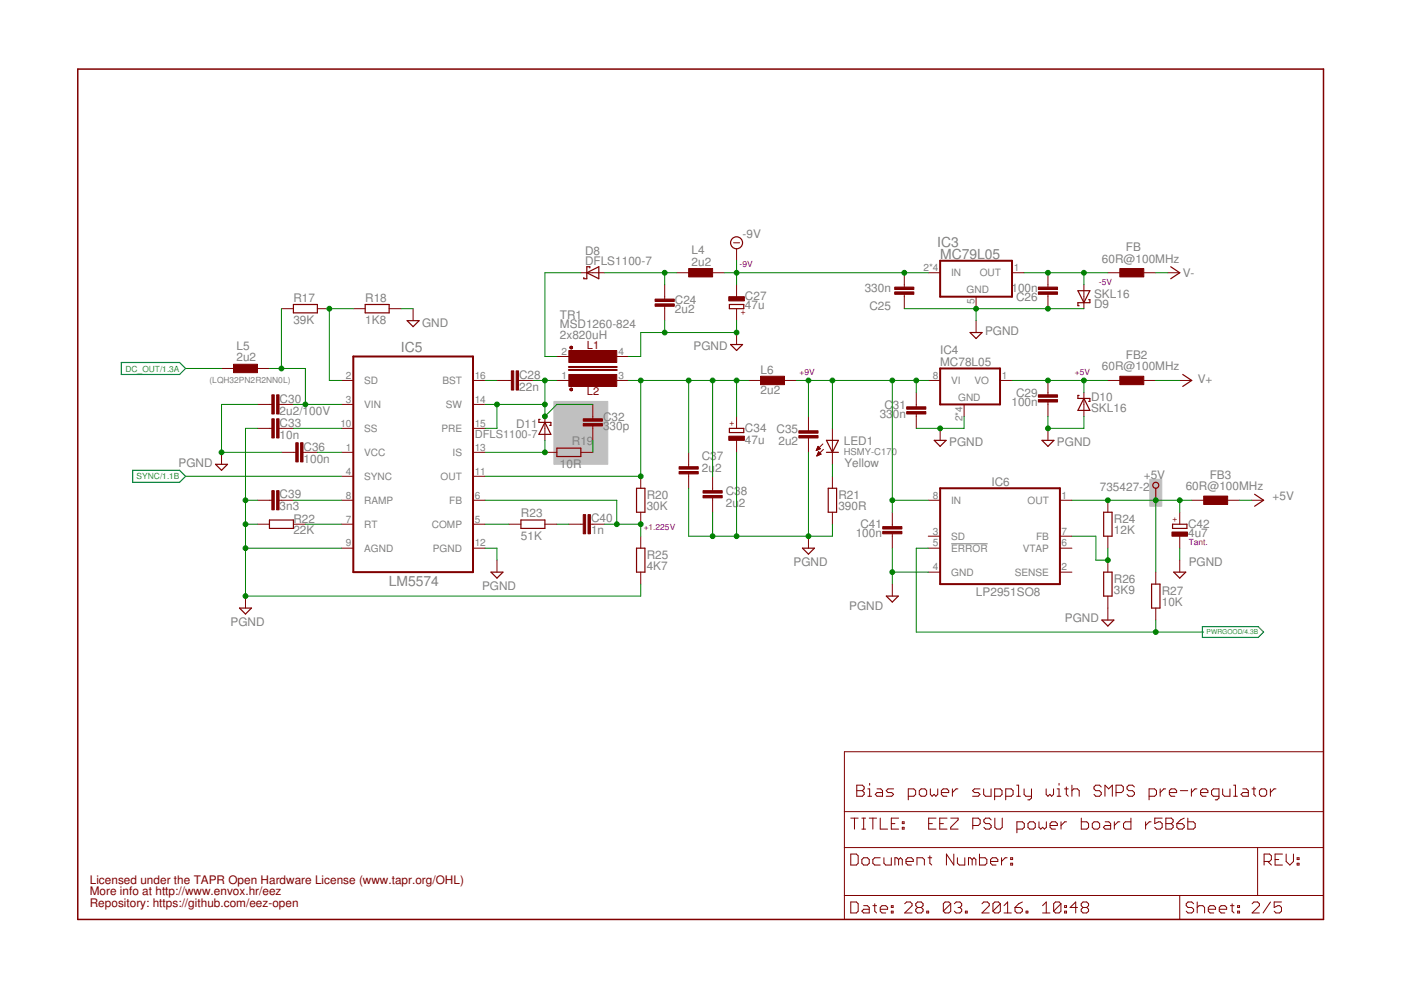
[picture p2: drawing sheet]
<svg xmlns="http://www.w3.org/2000/svg" width="297mm" height="210mm" viewBox="0 0 297 210" stroke-linecap="round" stroke-linejoin="round" font-family="sans-serif">
<g fill="#c0c0c0" stroke="#c0c0c0" stroke-width=".21">
<path d="M117.4 85.1h11.5v13.3h-11.5z"/>
<path d="M243.8 101.6h2.5v5.7h-2.5z"/>
</g>
<path d="M201.7 115.3h7.7" fill="none" stroke="#808080" stroke-width=".21"/>
<g fill="none" stroke="#800000" stroke-width=".21">
<path d="M123.1 57.8h5.1M143.5 57.8h2.5M151.1 57.8h2.5M155.5 51.5h1.3M156.2 52.7v2.6M191.7 57.8v3.1M196.8 57.8h2.5M214.6 57.8h2.5M222.2 57.8v3.1M234.9 57.8h2.5M242.5 57.8h2.5M247.6 57.8h2.5"/>
<path d="M47 78.1h2.5M54.6 78.1h2.5M59.7 65.4h2.5M67.3 65.4h2.5M74.9 65.4h2.5M82.5 65.4h2.5M87.6 65.4v2.6M118.1 75.6h2.5M130.8 75.6h2.5M140.9 60.4v3M140.9 64.9v3.1M156.2 60.4v2.5"/>
<path d="M156.2 65.4v2.6M156.2 70.5v2.5M191.7 62.4v3M206.9 62.9v2.5M206.9 68v2.5M222.2 62.4v3M229.8 60.4v5M47 95.9v2.5M54.6 90.8h3M54.6 85.7h3M59.2 90.8h3M59.2 85.7h3"/>
<path d="M59.7 95.9h3M64.2 95.9h3.1M72.4 80.7h2.5M72.4 95.9h2.5M72.4 90.8h2.5M72.4 85.7h2.5M100.3 80.7h2.5M100.3 95.9h2.5M100.3 90.8h2.5M100.3 85.7h2.5M105.4 80.7h3M109.9 80.7h3.1"/>
<path d="M115.5 95.9h2.6M115.5 88.3v5.1M118.1 80.7h2.5M123.1 95.9h2.6M125.7 85.7v3.1M125.7 90.3v3.1M130.8 80.7h2.5M146 95.9v3.1M156.2 88.3v2.5M156.2 93.4v2.5M158.7 80.7h2.5M166.3 80.7h2.6"/>
<path d="M171.4 88.3v3M171.4 92.9v3M173.1 95.4h.2M173.1 95.3h.4M173.2 95.2h.6M173.2 96.6h.1M173.2 95.1h.7M173.2 96.5h.3M173.3 95h.5M173.3 96.4h.5M173.4 94.8h.2M173.4 96.3h.7"/>
<path d="M173.4 94.7h.1M173.4 96.2h.5M173.4 94.6l.5 .5-.8 .4zM173.4 96h.4M173.5 95.9h.2M173.5 95.8h.1M173.6 95.8l-.4 .9M173.6 95.8l.5 .5M174.1 96.3l-.9 .4M174.5 94.1l-1.4 1.4M174.6 95.3l-1.4 1.4M176.5 90.8v7.6"/>
<path d="M194.3 83.2v3.1M194.3 87.8v3M196.8 80.7h2.5M199.3 90.8v2.6M204.4 85.7v2.6M212 80.7h2.6M222.2 80.7v3M222.2 85.2v3.1M222.2 90.8v2.6M229.8 83.2v5.1M234.9 80.7h2.5M242.5 80.7h2.5"/>
<path d="M250.1 80.7h2.6M54.6 106.1h3M54.6 111.1h2.5M59.2 106.1h3M62.2 111.1h2.5M72.4 106.1h2.5M72.4 111.1h2.5M72.4 101h2.5M72.4 116.2h2.5M100.3 106.1h2.5M100.3 111.1h2.5M100.3 101h2.5"/>
<path d="M100.3 116.2h2.5M105.4 118.8v2.5M107.9 111.1h2.5M115.5 111.1h2.6M120.6 111.1h3.1M125.2 111.1h3M135.8 101v2.5M135.8 108.6v2.5M135.8 113.7v2.5M146 100.5v3M151.1 101v3M151.1 105.6v3"/>
<path d="M171.4 113.7v2.5M176.5 101v2.5M176.5 108.6v2.5M189.2 108.6v3.1M189.2 113.2v3M196.8 106.1h2.5M196.8 116.2h2.5M196.8 113.7h2.5M224.7 106.1h2.6M224.7 116.2h2.6M224.7 113.7h2.6M234.9 106.1v2.5"/>
<path d="M234.9 113.7v2.5M234.9 118.8v2.5M250.1 108.6v2.5M250.1 113.7v2.5M250.1 118.8v2.5M252.7 106.1h2.5M260.3 106.1h2.5M265.4 106.1h2.5M52 126.4v2.5M135.8 121.3v2.5M189.2 123.8v2.6M196.8 121.3h2.5"/>
<path d="M224.7 121.3h2.6M234.9 126.4v5.1M245 121.3v2.5M245 128.9v2.6M179 159.4h101.6v35.5h-101.6zM179 179.7h101.6M179 172.1h101.6M180.4 173.5h1.5M181.2 173.5v2.3M181.7 166.5h1.1l.4 .4v.4l-.4 .3 .4 .4v.4l-.4 .4h-1.1zM181.7 167.6h1.1M182.7 173.5h.8"/>
<path d="M182.7 175.8h.8M183.1 173.5v2.3M184 168.8h.8M184 167.3h.4v1.5M184.3 173.5h1.5M184.4 166.1v.4M185.1 173.5v2.3M185.9 167.3h.8l.4 .3v1.2h-1.2l-.3-.4 .3-.4h1.2M186.6 173.5v2.3h1.6M189 174.6h.7M189.5 167.3h-1.2l-.4 .3 .4 .4h.8l.4 .4-.4 .4h-1.2M190.5 173.5h-1.5v2.3h1.5"/>
<path d="M191.3 175.4h.4v.4h-.4zM191.3 174.2h.4v.4h-.4zM192.6 168.8h1.1l.4-.4v-.8l-.4-.3h-1.1v2.3M194.9 167.6l.4-.3h.8l.4 .3v.8l-.4 .4h-.8l-.4-.4zM196.9 174.6h.8M197.3 167.3v1.1l.3 .4 .4-.4 .4 .4 .4-.4v-1.1M198.5 173.5h-1.6v2.3h1.6M199.2 174.6h.8M199.6 168h1.5v-.4l-.3-.3h-.8l-.4 .3v.8l.4 .4h.8M200.8 173.5h-1.6v2.3h1.6M201.6 173.5h1.5v.3l-1.5 1.6v.4h1.5M201.9 167.3v1.5"/>
<path d="M203.1 167.3h-.4l-.8 .7M206.2 175h1.2l.4-.4v-.8l-.4-.3h-1.2v2.3M207.8 167.3h-1.2l-.4 .3 .4 .4h.8l.4 .4-.4 .4h-1.2M208.6 167.3v1.1l.3 .4h1.2v-1.5M210.1 173.8l-.3-.3h-.8l-.4 .3v.4l.4 .4h.8l.3 .4v.4l-.3 .4h-.8l-.4-.4M210.9 168.8h1.2l.3-.4v-.8l-.3-.3h-1.2v2.3M210.9 173.5v1.9l.4 .4h.8l.4-.4v-1.9M213.2 168.8h1.2l.4-.4v-.8l-.4-.3h-1.2v2.3M215.6 166.5h.4v2.3M215.6 168.8h.7M215.6 175.8h1.2l.4-.4v-.8l-.4-.4h-1.2v2.4M217.1 167.3v1.1l.4 .4h1.2"/>
<path d="M218.3 174.2h.8l.4 .4v.8l-.4 .4h-.8l-.3-.4v-.8zM218.7 167.3v1.9l-.4 .4h-.4M220.3 174.2v1.2l.4 .4 .4-.4 .3 .4 .4-.4v-1.2M221.8 167.3v1.1l.4 .4 .4-.4 .4 .4 .4-.4v-1.1M222.6 175h1.6v-.4l-.4-.4h-.8l-.4 .4v.8l.4 .4h.8M224.1 168.8h.8M224.1 167.3h.4v1.5M224.5 166.1v.4M225 174.2v1.6M225.7 167.3h.8M226.1 166.9v1.5l.4 .4M226.1 174.2h-.4l-.7 .8"/>
<path d="M227.3 167.6l.3-.3h.8l.4 .3v1.2M227.3 166.5v2.3M229.3 173.5v2.3h1.1l.4-.4v-.8l-.4-.4h-1.1M231.6 174.6l.4-.4h.7l.5 .4v.8l-.5 .4h-.7l-.4-.4zM233.5 166.9l-.4-.4h-.8l-.4 .4v.4l.4 .3h.8l.4 .4v.4l-.4 .4h-.8l-.4-.4M234.3 168.8v-2.3l.8 .8 .7-.8v2.3M234.3 174.2h.8l.4 .4v1.2h-1.2l-.4-.4 .4-.4h1.2M236.3 174.2v1.6M236.6 168h1.2l.4-.4v-.7l-.4-.4h-1.2v2.3M237.4 174.2h-.4l-.7 .8M239.8 173.5v2.3h-1.2l-.4-.4v-.8l.4-.4h1.2M240.5 166.9l-.4-.4h-.8l-.3 .4v.4l.3 .3h.8l.4 .4v.4l-.4 .4h-.8l-.3-.4"/>
<path d="M242.9 174.2v1.6M243.6 168.8h1.2l.4-.4v-.8l-.4-.3h-1.2v2.3M244.1 174.2h-.4l-.8 .8M246 167.3v1.5M246.4 173.5h-1.6v1.1l.8-.4h.4l.4 .4v.8l-.4 .4h-.8l-.4-.4M247.1 167.3h-.4l-.7 .7M247.2 173.5h1.1l.4 .3v.4l-.4 .4 .4 .4v.4l-.4 .4h-1.1zM247.2 174.6h1.1M247.9 168h1.6v-.4l-.4-.3h-.8l-.4 .3v.8l.4 .4h.8M249.5 174.6h1.2l.4 .4v.4l-.4 .4h-.8l-.4-.4zM250.3 167.6h1.5M251.1 173.5l-.8 .3-.8 .8"/>
<path d="M251.8 173.5v2.3h1.2l.4-.4v-.8l-.4-.4h-1.2M252.6 167.3v1.5M253.8 167.3h-.4l-.8 .7M254.6 168h1.5v-.4l-.4-.3h-.8l-.3 .3v.8l.3 .4h.8M258.4 168.8h-1.1l-.4-.4v-.8l.4-.3h1.1v1.9l-.4 .4h-.3M259.2 167.3v1.1l.4 .4h1.2v-1.5M261.6 166.5h.3v2.3M261.6 168.8h.7M263.5 167.3h.8l.4 .3v1.2h-1.2l-.4-.4 .4-.4h1.2M265.5 167.3h.7M265.9 166.9v1.5l.3 .4M266.6 179.7v10.2"/>
<path d="M267 167.6l.4-.3h.8l.4 .3v.8l-.4 .4h-.8l-.4-.4zM269.3 167.3v1.5M270.5 167.3h-.4l-.8 .7M179 189.9h101.6M180.4 181.1h1.2l.3 .4v1.5l-.3 .4h-1.2zM180.4 191.2h1.2l.3 .4v1.6l-.3 .4h-1.2zM182.7 182.2l.4-.3h.8l.4 .3v.8l-.4 .4h-.8l-.4-.4zM183.1 192h.8l.4 .4v1.2h-1.2l-.4-.4 .4-.4h1.2M185.1 192h.7M185.5 191.6v1.6l.3 .4M186.6 192.8h1.6v-.4l-.4-.4h-.8l-.4 .4v.8l.4 .4h.8M186.6 181.9h-1.1l-.4 .3v.8l.4 .4h1.1"/>
<path d="M187.4 181.9v1.1l.4 .4h1.2v-1.5M189 193.2h.4v.4h-.4zM189 192h.4v.4h-.4zM190.5 182.2l-.4-.3h-.4v1.5M190.5 182.2l.4-.3 .4 .3v1.2M190.5 182.2v1.2M191.8 191.6l.4-.4h.8l.4 .4v.4l-1.6 1.6h1.6M192.1 182.6h1.5v-.4l-.3-.3h-.8l-.4 .3v.8l.4 .4h.8M194.4 183.4v-1.5h1.2l.4 .3v1.2M194.5 192.4l-.3-.4v-.4l.3-.4h.8l.4 .4v.4l-.4 .4M194.5 192.4l-.3 .4v.4l.3 .4h.8l.4-.4v-.4l-.4-.4M194.5 192.4h.8"/>
<path d="M196.5 193.2h.4v.4h-.4zM196.8 181.9h.7M197.1 181.5v1.5l.4 .4M201.6 191.6v1.6l-.4 .4h-.8l-.4-.4M201.6 191.6l-.4-.4h-.8l-.4 .4v1.6M201.6 191.6l-1.6 1.6M202.2 181.1v2.3l-1.5-2.3v2.3M202.3 191.6l.4-.4h.8l.4 .4v.4l-.4 .4M203 181.9v1.1l.4 .4h1.2v-1.5M203.1 192.4h.4M203.5 192.4l.4 .4v.4l-.4 .4h-.8l-.4-.4M204.7 193.2h.4v.4h-.4z"/>
<path d="M206.1 182.2l-.4-.3h-.4v1.5M206.1 182.2v1.2M206.1 182.2l.4-.3 .4 .3v1.2M207.7 181.1v2.3h1.2l.3-.4v-.8l-.3-.3h-1.2M208.2 191.6l.4-.4h.8l.3 .4v.4l-1.5 1.6h1.5M210 182.6h1.6v-.4l-.4-.3h-.8l-.4 .3v.8l.4 .4h.8M212.1 191.6v1.6l-.4 .4h-.8l-.4-.4M212.1 191.6l-.4-.4h-.8l-.4 .4v1.6M212.1 191.6l-1.6 1.6M212.3 181.9v1.5M212.9 193.6h1.5M212.9 192l.7-.8v2.4"/>
<path d="M213.5 181.9h-.4l-.8 .7M214.3 183h.4v.4h-.4zM214.3 181.9h.4v.3h-.4zM215.2 192.4h1.2l.4 .4v.4l-.4 .4h-.8l-.4-.4zM216.8 191.2l-.8 .4-.8 .8M217.6 193.2h.3v.4h-.3zM221 192l.8-.8v2.4M221 193.6h1.6M224.9 191.6v1.6l-.3 .4h-.8l-.4-.4M224.9 191.6l-.3-.4h-.8l-.4 .4v1.6M224.9 191.6l-1.5 1.6M225.7 193.2h.4v.4h-.4z"/>
<path d="M225.7 192h.4v.4h-.4zM228.5 192.4h-1.6l1.2-1.2v2.4M229.6 192.4l-.4 .4v.4l.4 .4h.8l.4-.4v-.4l-.4-.4M229.6 192.4l-.4-.4v-.4l.4-.4h.8l.4 .4v.4l-.4 .4M229.6 192.4h.8M250.1 189.9v5M253.1 191.6l-.4-.4h-.8l-.4 .4v.4l.4 .4h.8l.4 .4v.4l-.4 .4h-.8l-.4-.4M253.8 192.4l.4-.4h.8l.4 .4v1.2M253.8 191.2v2.4M256.2 192.8h1.5v-.4l-.4-.4h-.7l-.4 .4v.8l.4 .4h.7M258.5 192.8h1.6v-.4l-.4-.4h-.8l-.4 .4v.8l.4 .4h.8M260.9 192h.7"/>
<path d="M261.2 191.6v1.6l.4 .4M262.4 193.2h.4v.4h-.4zM262.4 192h.4v.4h-.4zM265.5 191.6l.4-.4h.7l.4 .4v.4l-1.5 1.6h1.5M268 182.6h1.2l.4-.4v-.7l-.4-.4h-1.2v2.3M268.8 182.6l.8 .8M269.4 191.2l-1.6 2.4M270.3 182.2h.8M271.7 191.2h-1.5v1.2l.7-.4h.4l.4 .4v.8l-.4 .4h-.8l-.3-.4M271.9 181.1h-1.6v2.3h1.6M272.7 181.1v1.5l.8 .8 .7-.8v-1.5M275 183h.4v.4h-.4z"/>
<path d="M275 181.9h.4v.3h-.4z"/>
</g>
<path d="M16.5 14.6h264.1v180.3h-264.1z" fill="none" stroke="#800000" stroke-width=".32"/>
<g fill="none" stroke="#800000" stroke-width=".25">
<path d="M124.4 57.8l2.6-1.2v2.5zM125.1 56.8v-.2h-.7v2.5h-.6v-.3M248.2 56.6l1.9 1.2-1.9 1.3M62.2 64.6h5.1v1.7h-5.1zM77.4 64.6h5.1v1.7h-5.1zM86.3 68h2.6l-1.3 1.3zM120.9 73.8h.1M120.9 73.6h.5M120.9 73.9h.4M121.4 73.6a.25 .25 0 0 1-.2 .3 .25 .25 0 0 1-.3-.1M121.4 73.6a.25 .25 0 0 0-.4-.2 .25 .25 0 0 0-.1 .4M154.6 64.6h3.1v.8h-3.1z"/>
<path d="M154.9 73h2.5l-1.2 1.3zM205.7 70.5h2.5l-1.3 1.3zM228.5 61.6h2.6l-1.3 2.6zM230.8 63.5h.3v.7h-2.6v.6h.3M250.8 79.4l1.9 1.3-1.9 1.2M45.7 98.4h2.5l-1.2 1.3zM114.5 88.9h-.2v.7h2.5v.6h-.3M115.5 89.6l1.3 2.5h-2.5zM118.1 95h5v1.8h-5zM120.9 82.5h.5M120.9 82.7h.4M121.3 82.4a.25 .25 0 0 0-.4 0 .25 .25 0 0 0 0 .4 .25 .25 0 0 0 .4 0"/>
<path d="M121.3 82.4h.1M121.3 82.4l.1 .1M121.4 82.5l-.1 .3M154.6 90.8h3.1v.9h-3.1zM175.2 93.4h2.6l-1.3 2.5zM175.2 95.9h2.6M198.1 93.4h2.5l-1.3 1.2zM220.9 93.4h2.6l-1.3 1.2zM228.8 83.8h-.3v.7h2.6v.6h-.3M229.8 84.5l1.3 2.5h-2.6zM57.1 110.3h5.1v1.7h-5.1zM110.4 110.3h5.1v1.7h-5.1z"/>
<path d="M135 116.2h1.7v5.1h-1.7zM135 103.5h1.7v5.1h-1.7zM170.1 116.2h2.6l-1.3 1.3zM175.6 103.5h1.8v5.1h-1.8zM234 108.6h1.8v5.1h-1.8zM245 103.5v2.6M248.6 111.1h3.1v.9h-3.1zM266 104.8l1.9 1.3-1.9 1.2M50.8 128.9h2.5l-1.3 1.3zM104.1 121.3h2.5l-1.2 1.3zM187.9 126.4h2.6l-1.3 1.3zM233.6 131.5h2.6l-1.3 1.2z"/>
<path d="M234 121.3h1.8v5.1h-1.8zM244.2 123.8h1.7v5.1h-1.7zM248.9 121.3h2.5l-1.3 1.3z"/>
<circle cx="156.2" cy="51.5" r="1.27"/>
<circle cx="245" cy="102.9" r=".64"/>
</g>
<g fill="#800000" stroke="#800000" stroke-width=".21">
<path d="M120.6 74.3h10.2v2.6h-10.2z"/>
<path d="M120.6 79.4h10.2v2.5h-10.2z"/>
<path d="M138.9 64.4h4.1v.5h-4.1z"/>
<path d="M138.9 63.4h4.1v.5h-4.1z"/>
<path d="M146 56.9h5.1v1.8h-5.1z"/>
<path d="M154.5 62.9h3.3v.9h-3.3z"/>
<path d="M154.5 92.5h3.3v.9h-3.3z"/>
<path d="M161.2 79.8h5.1v1.8h-5.1z"/>
<path d="M169.4 92.4h4v.5h-4z"/>
<path d="M169.4 91.3h4v.5h-4z"/>
<path d="M189.7 60.9h4.1v.5h-4.1z"/>
<path d="M189.7 61.9h4.1v.5h-4.1z"/>
<path d="M58.7 104h.5v4.1h-.5z"/>
<path d="M57.6 104h.5v4.1h-.5z"/>
<path d="M123.7 109.1h.5v4.1h-.5z"/>
<path d="M124.7 109.1h.5v4.1h-.5z"/>
<path d="M108.4 78.6h.5v4.1h-.5z"/>
<path d="M109.4 78.6h.5v4.1h-.5z"/>
<path d="M63.7 93.9h.5v4h-.5z"/>
<path d="M62.7 93.9h.5v4h-.5z"/>
<path d="M57.6 88.8h.5v4.1h-.5z"/>
<path d="M58.7 88.8h.5v4.1h-.5z"/>
<path d="M57.6 83.7h.5v4.1h-.5z"/>
<path d="M58.7 83.7h.5v4.1h-.5z"/>
<path d="M149.1 105.1h4v.5h-4z"/>
<path d="M149.1 104h4v.5h-4z"/>
<path d="M144 100h4v.5h-4z"/>
<path d="M144 99h4v.5h-4z"/>
<path d="M123.7 89.8h4v.5h-4z"/>
<path d="M123.7 88.8h4v.5h-4z"/>
<path d="M49.5 77.2h5.1v1.8h-5.1z"/>
<path d="M192.2 87.3h4.1v.5h-4.1z"/>
<path d="M192.2 86.3h4.1v.5h-4.1z"/>
<path d="M187.2 112.7h4v.5h-4z"/>
<path d="M187.2 111.7h4v.5h-4z"/>
<path d="M220.2 84.7h4v.5h-4z"/>
<path d="M220.2 83.7h4v.5h-4z"/>
<path d="M220.2 60.9h4v.5h-4z"/>
<path d="M220.2 61.9h4v.5h-4z"/>
<path d="M237.4 56.9h5.1v1.8h-5.1z"/>
<path d="M237.4 79.8h5.1v1.8h-5.1z"/>
<path d="M255.2 105.2h5.1v1.8h-5.1z"/>
<path d="M248.5 112.8h3.3v.9h-3.3z"/>
</g>
<path d="M199.3 55.3h15.3v7.6h-15.3zM74.9 75.6h25.4v45.7h-25.4zM120.6 77.8h10.2M120.6 78.4h10.2M199.3 78.1h12.7v7.6h-12.7zM199.3 103.5h25.4v20.3h-25.4z" fill="none" stroke="#800000" stroke-width=".42"/>
<g fill="none" stroke="#008000" stroke-width=".21">
<path d="M123.1 57.8h-7.6v17.8h2.6M128.2 57.8h15.3M140.9 57.8v2.6M153.6 57.8h43.2M156.2 55.3v5.1M217.1 57.8h17.8M229.8 57.8v2.6M245 57.8h2.6M39.3 78.1h7.7M57.1 78.1h7.6v7.6M59.7 65.4v12.7M74.9 65.4h-5.1v15.3h2.6"/>
<path d="M85 65.4h2.6M140.9 68v2.5M156.2 68v2.5h-20.4v5.1h-2.5M191.7 65.4h38.1M206.9 65.4v2.6M54.6 85.7h-7.6v10.2h12.7M54.6 90.8h-2.6v35.6h83.8v-2.6M62.2 85.7h10.2M62.2 90.8h10.2M67.3 95.9h5.1M102.8 85.7h12.7M102.8 80.7h2.6"/>
<path d="M105.4 85.7v5.1h-2.6M113 80.7h5.1M115.5 80.7v7.6l2.6-2.6h7.6M115.5 93.4v2.5h-12.7M125.7 93.4v2.5M133.3 80.7h25.4M135.8 80.7v20.3h-33M146 80.7v15.2M151.1 80.7v20.3M156.2 80.7v7.6M156.2 95.9v17.8M168.9 80.7h27.9"/>
<path d="M171.4 80.7v7.6M171.4 95.9v17.8M176.5 80.7v10.1M176.5 98.4v2.6M189.2 80.7v27.9M194.3 80.7v2.5M204.4 88.3v2.5h-10.1M214.6 80.7h20.3M222.2 88.3v2.5h7.6v-2.5M229.8 80.7v2.5M245 80.7h5.1M39.3 101h33.1"/>
<path d="M52 116.2h20.4M52 111.1h2.6M52 106.1h2.6M62.2 106.1h10.2M64.7 111.1h7.7M102.8 116.2h2.6v2.6M102.8 111.1h5.1M102.8 106.1h28v5M118.1 111.1h2.5M128.2 111.1h7.6v2.6M146 103.5v10.2h30.5v-2.6M151.1 108.6v5.1"/>
<path d="M189.2 106.1h7.6M189.2 116.2v7.6M196.8 116.2h-2.5v17.8h60.9M227.3 113.7h5v5.1h2.6v-2.6M227.3 106.1h25.4M245 106.1v15.2M250.1 106.1v2.5M250.1 116.2v2.6M262.8 106.1h2.6M189.2 121.3h7.6M245 131.5v2.5"/>
</g>
<g fill="#008000" stroke="#008000" stroke-width=".21">
<circle cx="47" cy="95.9" r=".51"/>
<circle cx="171.4" cy="113.7" r=".51"/>
<circle cx="156.2" cy="113.7" r=".51"/>
<circle cx="151.1" cy="113.7" r=".51"/>
<circle cx="156.2" cy="70.5" r=".51"/>
<circle cx="140.9" cy="70.5" r=".51"/>
<circle cx="222.2" cy="90.8" r=".51"/>
<circle cx="52" cy="106.1" r=".51"/>
<circle cx="52" cy="111.1" r=".51"/>
<circle cx="52" cy="116.2" r=".51"/>
<circle cx="52" cy="126.4" r=".51"/>
<circle cx="206.9" cy="65.4" r=".51"/>
<circle cx="222.2" cy="65.4" r=".51"/>
<circle cx="199.3" cy="90.8" r=".51"/>
<circle cx="189.2" cy="121.3" r=".51"/>
<circle cx="171.4" cy="80.7" r=".51"/>
<circle cx="176.5" cy="80.7" r=".51"/>
<circle cx="194.3" cy="80.7" r=".51"/>
<circle cx="189.2" cy="106.1" r=".51"/>
<circle cx="189.2" cy="80.7" r=".51"/>
<circle cx="140.9" cy="57.8" r=".51"/>
<circle cx="135.8" cy="111.1" r=".51"/>
<circle cx="130.8" cy="111.1" r=".51"/>
<circle cx="59.7" cy="78.1" r=".51"/>
<circle cx="64.7" cy="85.7" r=".51"/>
<circle cx="105.4" cy="85.7" r=".51"/>
<circle cx="115.5" cy="85.7" r=".51"/>
<circle cx="115.5" cy="88.3" r=".51"/>
<circle cx="115.5" cy="80.7" r=".51"/>
<circle cx="115.5" cy="95.9" r=".51"/>
<circle cx="135.8" cy="101" r=".51"/>
<circle cx="151.1" cy="80.7" r=".51"/>
<circle cx="146" cy="80.7" r=".51"/>
<circle cx="156.2" cy="80.7" r=".51"/>
<circle cx="135.8" cy="80.7" r=".51"/>
<circle cx="69.8" cy="65.4" r=".51"/>
<circle cx="229.8" cy="57.8" r=".51"/>
<circle cx="222.2" cy="57.8" r=".51"/>
<circle cx="229.8" cy="80.7" r=".51"/>
<circle cx="222.2" cy="80.7" r=".51"/>
<circle cx="156.2" cy="57.8" r=".51"/>
<circle cx="191.7" cy="57.8" r=".51"/>
<circle cx="234.9" cy="118.8" r=".51"/>
<circle cx="234.9" cy="106.1" r=".51"/>
<circle cx="245" cy="106.1" r=".51"/>
<circle cx="250.1" cy="106.1" r=".51"/>
<circle cx="245" cy="134" r=".51"/>
</g>
<path d="M25.7 76.9h12.4l1.2 1.2-1.2 1.3h-12.4zM28.1 99.7h10l1.2 1.3-1.2 1.3h-10zM254.9 132.9h11.9l1.1 1.1-1.1 1.1h-11.9z" fill="none" stroke="#008080" stroke-width=".25"/>
<g font-size="2.9" fill="#808080">
<text x="198.7" y="52.3">IC3</text>
<text x="199.3" y="54.8">MC79L05</text>
<text x="85" y="74.6">IC5</text>
<text x="82.4" y="124.2">LM5574</text>
</g>
<g font-size="2.5" fill="#808080">
<text x="146.6" y="53.9">L4</text>
<text x="157.4" y="50.5">-9V</text>
<text x="238.7" y="53.3">FB</text>
<text x="124" y="56.2">DFLS1100-7</text>
<text x="124" y="54">D8</text>
<text x="146.6" y="56.3">2u2</text>
<text x="233.6" y="55.7">60R@100MHz</text>
<text x="250.8" y="58.7">V-</text>
<text x="62.2" y="63.9">R17</text>
<text x="77.4" y="63.9">R18</text>
<text x="143.1" y="64.4">C24</text>
<text x="157.9" y="65.6">47u</text>
<text x="157.9" y="63.7">C27</text>
<text x="183.3" y="61.9">330n</text>
<text x="184.3" y="65.7">C25</text>
<text x="214.4" y="61.9">100n</text>
<text x="215.4" y="63.8">C26</text>
<text x="232" y="63.2">SKL16</text>
<text x="232" y="65.3">D9</text>
<text x="62.2" y="68.7">39K</text>
<text x="77.4" y="68.7">1K8</text>
<text x="89.5" y="69.2">GND</text>
<text x="118.7" y="71.8">2x820uH</text>
<text x="118.7" y="69.6">MSD1260-824</text>
<text x="118.7" y="67.6">TR1</text>
<text x="143.1" y="66.3">2u2</text>
<text x="208.9" y="71">PGND</text>
<text x="50.1" y="76.6">2u2</text>
<text x="50.1" y="74.2">L5</text>
<text x="147" y="74.2">PGND</text>
<text x="199.3" y="77.5">MC78L05</text>
<text x="199.3" y="75">IC4</text>
<text x="238.7" y="76.1">FB2</text>
<text x="110.1" y="82.8">22n</text>
<text x="110.1" y="80.3">C28</text>
<text x="161.2" y="83.6">2u2</text>
<text x="161.2" y="79.3">L6</text>
<text x="233.6" y="78.5">60R@100MHz</text>
<text x="253.9" y="81.3">V+</text>
<text x="59.3" y="87.9">2u2/100V</text>
<text x="59.3" y="85.4">C30</text>
<text x="127.8" y="89.2">C32</text>
<text x="186.5" y="88.5">33</text>
<text x="187.5" y="86.6">C</text>
<text x="189.3" y="88.5">0n</text>
<text x="189.3" y="86.6">31</text>
<text x="214.4" y="86">100n</text>
<text x="215.4" y="84.1">C29</text>
<text x="231.3" y="87.3">SKL16</text>
<text x="231.3" y="85.1">D10</text>
<text x="59.3" y="93">10n</text>
<text x="59.3" y="90.5">C33</text>
<text x="64.4" y="95.5">C36</text>
<text x="109.4" y="90.7">D11</text>
<text x="121.2" y="94.4">R19</text>
<text x="127.8" y="91.1">3</text>
<text x="129.2" y="91.1">30p</text>
<text x="157.9" y="94.2">47u</text>
<text x="157.9" y="91.6">C34</text>
<text x="164.7" y="91.7">C35</text>
<text x="165.1" y="94.3">2u2</text>
<text x="178.9" y="94.4">LED1</text>
<text x="201.2" y="94.6">PGND</text>
<text x="224.1" y="94.6">PGND</text>
<text x="37.8" y="99">PGND</text>
<text x="64.4" y="98.1">100n</text>
<text x="118.7" y="99.2">10R</text>
<text x="148.8" y="100">2u</text>
<text x="148.8" y="97.4">C37</text>
<text x="151.6" y="100">2</text>
<text x="179" y="99.1">Yellow</text>
<text x="242.5" y="101.6">+</text>
<text x="244" y="101.6">5V</text>
<text x="256.5" y="101.5">FB3</text>
<text x="59.3" y="105.7">C39</text>
<text x="137.1" y="105.8">R20</text>
<text x="153.9" y="107.6">2u</text>
<text x="153.9" y="105.1">C38</text>
<text x="156.7" y="107.6">2</text>
<text x="177.8" y="105.8">R21</text>
<text x="210.2" y="103">IC6</text>
<text x="233.2" y="104">735427-2</text>
<text x="251.4" y="103.9">60R@100MHz</text>
<text x="269.8" y="105.9">+5V</text>
<text x="59.3" y="108.2">3n3</text>
<text x="62.2" y="113.2">22K</text>
<text x="62.2" y="110.9">R22</text>
<text x="110.5" y="109.6">R23</text>
<text x="125.3" y="113.3">1n</text>
<text x="125.3" y="110.8">C40</text>
<text x="137.1" y="108.1">30K</text>
<text x="177.8" y="108.1">390R</text>
<text x="181.4" y="113.9">100n</text>
<text x="182.4" y="112">C41</text>
<text x="236.2" y="113.2">12K</text>
<text x="236.2" y="110.9">R24</text>
<text x="251.9" y="113.8">4u7</text>
<text x="251.9" y="111.9">C42</text>
<text x="110.5" y="114.4">51K</text>
<text x="137.1" y="118.5">R25</text>
<text x="102.2" y="125.1">PGND</text>
<text x="137.1" y="120.8">4K7</text>
<text x="168.2" y="120">PGND</text>
<text x="236.2" y="125.9">3K9</text>
<text x="236.2" y="123.6">R26</text>
<text x="252" y="120">PGND</text>
<text x="180.1" y="129.4">PGND</text>
<text x="206.9" y="126.4">LP2951SO8</text>
<text x="225.8" y="132">PGND</text>
<text x="246.3" y="128.4">10K</text>
<text x="246.3" y="126.2">R27</text>
<text x="48.9" y="132.7">PGND</text>
</g>
<g font-size="2.5" fill="#800000">
<text x="19" y="187.3">Licensed under the TAPR Open Hardware License (www.tapr.org/OHL)</text>
<text x="19" y="189.9">More info at http://www.envox.hr/eez</text>
<text x="19" y="192.4">Repository: https://github.com/eez-open</text>
</g>
<g font-size="2.3" fill="#800000">
<text x="124.4" y="74">L1</text>
<text x="124.4" y="83.8">L2</text>
</g>
<text font-size="2.3" fill="#808080" x="100.7" y="92.9">DFLS1100-7</text>
<g font-size="2.1" fill="#808080">
<text x="195.8" y="57.5">2*4</text>
<text x="201.7" y="58.6">IN</text>
<text x="207.7" y="58.6">OUT</text>
<text x="214.9" y="57.5">1</text>
<text x="204.9" y="62.1">GND</text>
<text x="206.6" y="64.4" transform="rotate(-90 206.6 64.4)">5</text>
<text x="119.1" y="75.2">2</text>
<text x="131.1" y="75.2">4</text>
<text x="73.4" y="80.3">2</text>
<text x="77.2" y="81.4">SD</text>
<text x="93.8" y="81.4">BST</text>
<text x="100.6" y="80.3">16</text>
<text x="119.1" y="80.3">1</text>
<text x="131.1" y="80.3">3</text>
<text x="197.8" y="80.3">8</text>
<text x="201.7" y="81.4">VI</text>
<text x="206.6" y="81.4">VO</text>
<text x="212.4" y="80.3">1</text>
<text x="73.4" y="85.4">3</text>
<text x="77.2" y="86.5">VIN</text>
<text x="94.5" y="86.5">SW</text>
<text x="100.6" y="85.4">14</text>
<text x="203.1" y="85">GND</text>
<text x="204.1" y="89.3" transform="rotate(-90 204.1 89.3)">2*4</text>
<text x="72.2" y="90.5">10</text>
<text x="73.4" y="95.6">1</text>
<text x="77.2" y="91.6">SS</text>
<text x="93.6" y="91.6">PRE</text>
<text x="100.6" y="95.6">13</text>
<text x="100.6" y="90.5">15</text>
<text x="73.4" y="100.6">4</text>
<text x="77.2" y="96.7">VCC</text>
<text x="77.2" y="101.8">SYNC</text>
<text x="93.4" y="101.8">OUT</text>
<text x="95.9" y="96.7">IS</text>
<text x="100.6" y="100.6">11</text>
<text x="73.4" y="105.7">8</text>
<text x="77.2" y="106.8">RAMP</text>
<text x="95.2" y="106.8">FB</text>
<text x="100.6" y="105.7">6</text>
<text x="197.8" y="105.7">8</text>
<text x="201.7" y="106.8">IN</text>
<text x="217.9" y="106.8">OUT</text>
<text x="225.1" y="105.7">1</text>
<text x="73.4" y="110.8">7</text>
<text x="77.2" y="111.9">RT</text>
<text x="91.5" y="111.9">COMP</text>
<text x="100.6" y="110.8">5</text>
<text x="197.8" y="113.3">3</text>
<text x="225.1" y="113.3">7</text>
<text x="73.4" y="115.9">9</text>
<text x="77.2" y="117">AGND</text>
<text x="91.8" y="117">PGND</text>
<text x="100.6" y="115.9">12</text>
<text x="197.8" y="115.9">5</text>
<text x="201.7" y="114.4">SD</text>
<text x="201.7" y="117">ERROR</text>
<text x="216.8" y="117">VTAP</text>
<text x="219.7" y="114.4">FB</text>
<text x="225.1" y="115.9">6</text>
<text x="197.8" y="120.9">4</text>
<text x="201.7" y="122.1">GND</text>
<text x="215.2" y="122.1">SENSE</text>
<text x="225.1" y="120.9">2</text>
</g>
<text font-size="2" fill="#808080" x="178.9" y="96.5">HSMY-C170</text>
<g font-size="1.8" fill="#800080">
<text x="156.8" y="56.6">-9V</text>
<text x="233" y="60.4">-5V</text>
<text x="169.5" y="79.4">+9V</text>
<text x="227.9" y="79.4">+5V</text>
<text x="136.5" y="112.4">+1.225V</text>
<text x="252" y="115.6">Tant.</text>
</g>
<g font-size="1.8" fill="#800000">
<text x="158" y="66.9" transform="rotate(-90 158 66.9)">+</text>
<text x="155.6" y="90.4" transform="rotate(-90 155.6 90.4)">+</text>
<text x="249.5" y="110.7" transform="rotate(-90 249.5 110.7)">+</text>
</g>
<g font-size="1.8" fill="#008080">
<text x="26.6" y="78.8">DC_OUT/1.3A</text>
<text x="29" y="101.6">SYNC/1.1B</text>
</g>
<text font-size="1.8" fill="#808080" x="44.4" y="81.3">(LQH32PN2R2NN0L)</text>
<text font-size="1.4" fill="#008080" x="255.8" y="134.5">PWRGOOD/4.3B</text>
</svg>
